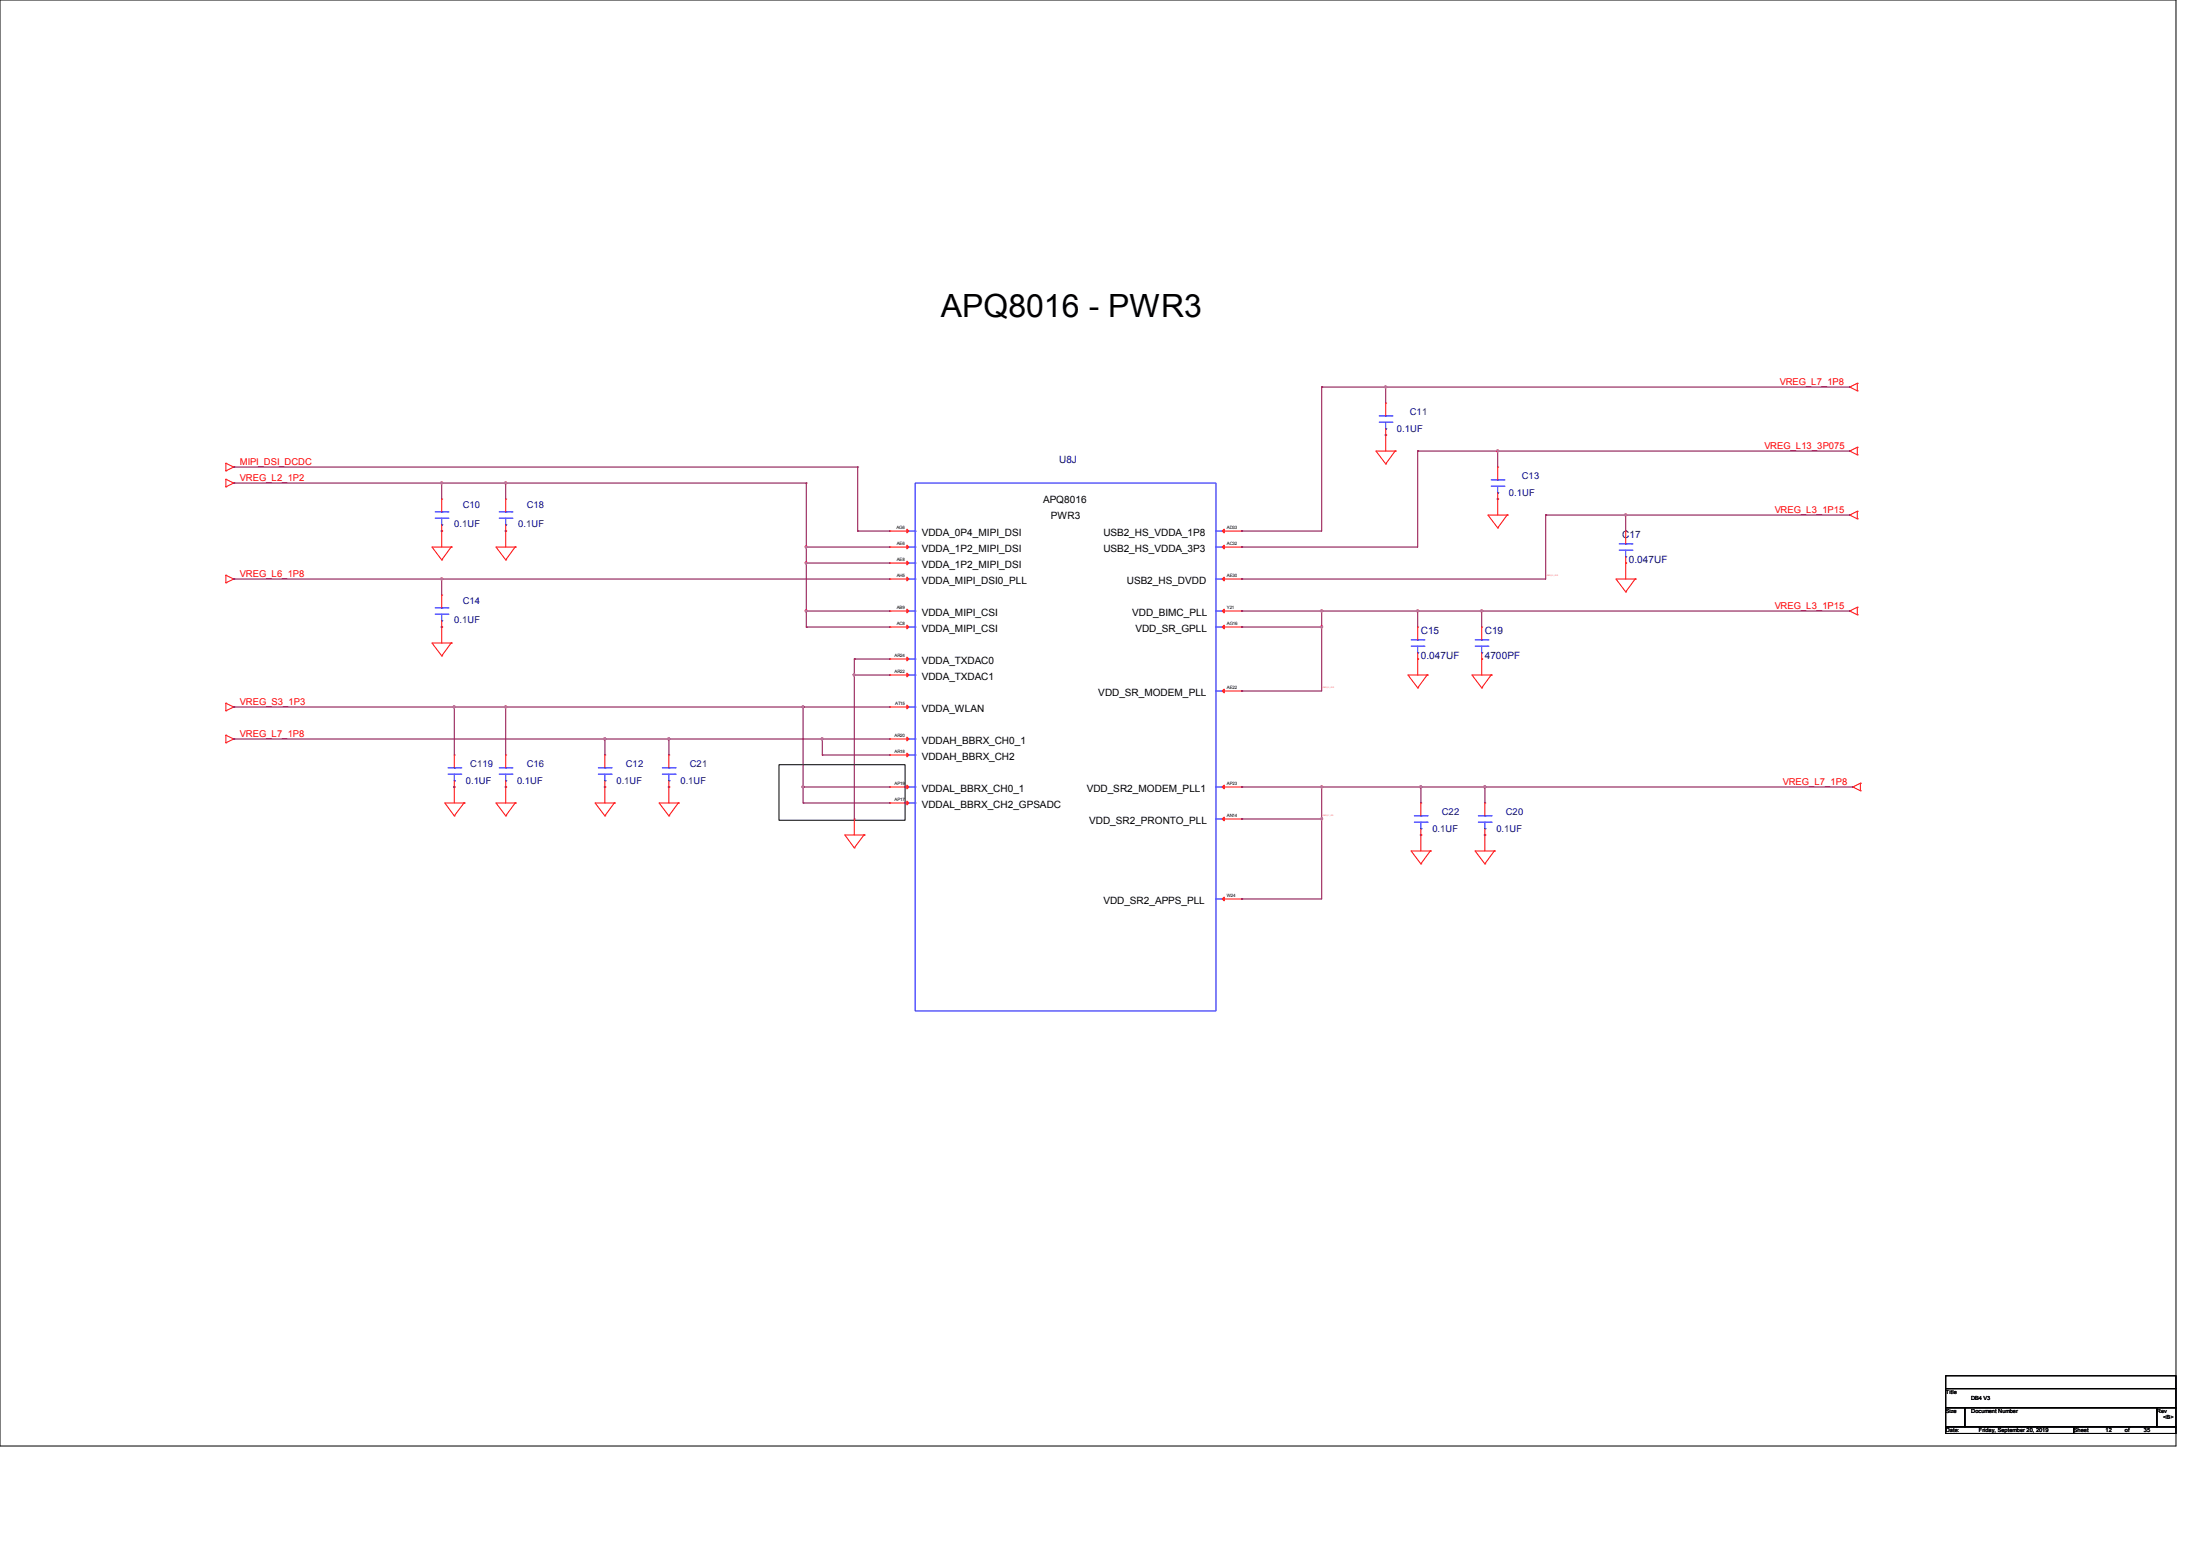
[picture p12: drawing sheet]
<svg xmlns="http://www.w3.org/2000/svg" width="297mm" height="210mm" viewBox="0 0 297 210" stroke-linecap="round" stroke-linejoin="round" font-family="sans-serif">
<path d="M0 0h293.6v195.2h-293.6zM105.1 103.2h17v7.5h-17zM262.6 185.7h31v1.7h-31zM262.6 187.4h31v2.6h-31zM262.6 190h2.5v2.6h-2.5zM262.6 192.6h17.2v.9h-17.2zM265.1 190h25.9v2.6h-25.9zM279.8 192.6h13.8v.9h-13.8zM291 190h2.6v2.6h-2.6z" fill="none" stroke="#000" stroke-width=".13"/>
<g fill="none" stroke="#f00" stroke-width=".13">
<path d="M187 58.7h.1M187 54.4h.1M187 54.4v1.7M187 57.9v3M249.6 52.2h.1M249.6 52.2l1 .5M250.6 51.7h.1M250.6 52.7h.1M250.6 51.7v1M250.6 51.7l-1 .5M30.5 77.6h.1M30.5 78.7h.1"/>
<path d="M30.5 62.5h.1M30.5 63.5h.1M30.5 64.7h.1M30.5 65.7h.1M30.5 77.6l1 .5M30.5 62.5v1M30.5 64.7v1M30.5 77.6v1.1M30.5 62.5l1 .5M30.5 64.7l1 .5M31.5 78.1h.1M31.5 63h.1"/>
<path d="M31.5 65.2h.1M31.5 78.1l-1 .6M31.5 63l-1 .5M31.5 65.2l-1 .5M59.6 71.7h.1M59.6 75.6h.1M59.6 67.4h.1M59.6 67.4v1.7M59.6 70.8v3M60.9 73.8h.1M60.9 73.8h-2.6l1.3 1.8M60.9 73.8l-1.3 1.8"/>
<path d="M68.2 71.7h.1M68.2 75.6h.1M68.2 67.4h.1M68.2 67.4v1.7M68.2 70.8v3M69.5 73.8h.1M69.5 73.8h-2.6l1.3 1.8M69.5 73.8l-1.3 1.8M120.1 76h.1M120.1 73.8h.1M120.1 71.7h.1M120.1 78.1h.1"/>
<path d="M120.1 73.8h2.5M120.1 78.1h2.5M120.1 76h2.5M120.1 71.7h2.5M164.9 73.8h2.7M164.9 78.1h2.7M164.9 71.7h2.7M167.6 73.8h.1M167.6 71.7h.1M167.6 78.1h.1M187 62.6h.1M188.3 60.9h.1"/>
<path d="M188.3 60.9h-2.6l1.3 1.7M188.3 60.9l-1.3 1.7M202.1 67.4h.1M202.1 71.2h.1M202.1 63h.1M202.1 63v1.8M202.1 66.5v3M203.4 69.5h.1M203.4 69.5h-2.6l1.3 1.7M203.4 69.5l-1.3 1.7M219.4 76h.1M219.4 79.9h.1"/>
<path d="M219.4 71.7h.1M219.4 71.7v1.7M219.4 75.1v3M220.6 78.1h.1M220.6 78.1h-2.5l1.3 1.8M220.6 78.1l-1.2 1.8M249.6 69.5h.1M249.6 60.9h.1M249.6 69.5l1 .5M249.6 60.9l1 .5M250.6 69h.1M250.6 70h.1"/>
<path d="M250.6 60.4h.1M250.6 61.4h.1M250.6 69l-1 .5M250.6 60.4v1M250.6 69v1M250.6 60.4l-1 .5M30.5 99.2h.1M30.5 94.9h.1M30.5 95.9h.1M30.5 94.9v1M30.5 99.2v1M30.5 99.2l1 .5"/>
<path d="M30.5 94.9l1 .5M31.5 99.7h.1M31.5 95.4h.1M31.5 99.7l-1 .5M31.5 95.4l-1 .5M59.6 84.6h.1M59.6 88.5h.1M59.6 80.3h.1M59.6 80.3v1.7M59.6 83.8v3M60.9 86.8h.1M60.9 86.8h-2.6l1.3 1.7"/>
<path d="M60.9 86.8l-1.3 1.7M120.1 82.5h.1M120.1 84.6h.1M120.1 88.9h.1M120.1 91.1h.1M120.1 95.4h.1M120.1 99.7h.1M120.1 91.1h2.5M120.1 82.5h2.5M120.1 84.6h2.5M120.1 88.9h2.5M120.1 95.4h2.5"/>
<path d="M120.1 99.7h2.5M164.9 82.5h2.7M164.9 84.6h2.7M164.9 93.3h2.7M167.6 93.3h.1M167.6 84.6h.1M167.6 82.5h.1M191.3 88.9h.1M191.3 92.8h.1M191.3 84.6h.1M191.3 84.6v1.8M191.3 88.1v3"/>
<path d="M192.6 91.1h.1M192.6 91.1h-2.6l1.3 1.7M192.6 91.1l-1.3 1.7M199.9 88.9h.1M199.9 92.8h.1M199.9 84.6h.1M199.9 84.6v1.8M199.9 88.1v3M201.2 91.1h.1M201.2 91.1h-2.6l1.3 1.7M201.2 91.1l-1.3 1.7M249.6 82.5h.1"/>
<path d="M249.6 82.5l1 .5M250.6 82h.1M250.6 83h.1M250.6 82v1M250.6 82l-1 .5M30.5 100.2h.1M61.3 106.2h.1M61.3 110.1h.1M61.3 101.9h.1M61.3 101.9v1.7M61.3 105.4v3M62.6 108.4h.1"/>
<path d="M62.6 108.4h-2.6l1.3 1.7M62.6 108.4l-1.3 1.7M68.2 106.2h.1M68.2 110.1h.1M68.2 101.9h.1M68.2 101.9v1.7M68.2 105.4v3M69.5 108.4h.1M69.5 108.4h-2.6l1.3 1.7M69.5 108.4l-1.3 1.7M81.6 106.2h.1M81.6 110.1h.1"/>
<path d="M81.6 101.9h.1M81.6 101.9v1.7M81.6 105.4v3M82.9 108.4h.1M82.9 108.4h-2.6l1.3 1.7M82.9 108.4l-1.3 1.7M90.3 106.2h.1M90.3 110.1h.1M90.3 101.9h.1M90.3 101.9v1.7M90.3 105.4v3M91.5 108.4h.1"/>
<path d="M91.5 108.4h-2.6l1.4 1.7M91.5 108.4l-1.2 1.7M115.3 110.5h.1M115.3 114.4h.1M115.3 110.5v2.2M116.6 112.7h.1M116.6 112.7h-2.6l1.3 1.7M116.6 112.7l-1.3 1.7M120.1 101.9h.1M120.1 108.4h.1M120.1 106.2h.1M120.1 108.4h2.5"/>
<path d="M120.1 106.2h2.5M120.1 101.9h2.5M164.9 106.2h2.7M164.9 110.5h2.7M167.6 106.2h.1M167.6 110.5h.1M191.7 112.7h.1M191.7 116.6h.1M191.7 108.4h.1M191.7 108.4v1.7M191.7 111.8v3.1M193 114.9h.1"/>
<path d="M193 114.9h-2.6l1.3 1.7M193 114.9l-1.3 1.7M200.4 112.7h.1M200.4 116.6h.1M200.4 108.4h.1M200.4 108.4v1.7M200.4 111.8v3.1M201.6 114.9h.1M201.6 114.9h-2.5l1.3 1.7M201.6 114.9l-1.2 1.7M250 106.2h.1M250 106.2l1 .5"/>
<path d="M251 105.7h.1M251 106.7h.1M251 105.7l-1 .5M251 105.7v1M164.9 121.3h2.7M167.6 121.3h.1"/>
</g>
<g fill="none" stroke="#00f" stroke-width=".13">
<path d="M186.1 57h1.7M186.1 56.1h1.7M187 56.1h.1M187 57.9h.1M187 57v.9M187.8 57h.1M187.8 56.1h.1M58.7 69.9h1.8M58.7 69.1h1.8M59.6 69.1h.1M59.6 70.8h.1M59.6 69.9v.9"/>
<path d="M60.5 69.9h.1M60.5 69.1h.1M67.4 69.9h1.7M67.4 69.1h1.7M68.2 69.1h.1M68.2 70.8h.1M68.2 69.9v.9M69.1 69.9h.1M69.1 69.1h.1M122.6 76h.9M122.6 73.8h.9M122.6 71.7h.9"/>
<path d="M122.6 78.1h.9M123.5 65.2h40.6v71.2h-40.6zM123.5 76h.1M123.5 73.8h.1M123.5 71.7h.1M123.5 78.1h.1M164.1 73.8h.8M164.1 71.7h.8M164.1 78.1h.8M164.9 73.8h.1M164.9 71.7h.1M164.9 78.1h.1"/>
<path d="M201.2 65.6h1.7M201.2 64.8h1.7M202.1 64.8h.1M202.1 66.5h.1M202.1 65.6v.9M202.9 65.6h.1M202.9 64.8h.1M218.5 74.3h1.7M218.5 73.4h1.7M219.4 73.4h.1M219.4 75.1h.1M219.4 74.3v.8"/>
<path d="M220.2 74.3h.1M220.2 73.4h.1M58.7 82.9h1.8M58.7 82h1.8M59.6 82h.1M59.6 83.8h.1M59.6 82.9v.9M60.5 82.9h.1M60.5 82h.1M122.6 82.5h.9M122.6 84.6h.9M122.6 88.9h.9"/>
<path d="M122.6 91.1h.9M122.6 95.4h.9M122.6 99.7h.9M123.5 82.5h.1M123.5 84.6h.1M123.5 88.9h.1M123.5 91.1h.1M123.5 95.4h.1M123.5 99.7h.1M164.1 82.5h.8M164.1 84.6h.8M164.1 93.3h.8"/>
<path d="M164.9 93.3h.1M164.9 84.6h.1M164.9 82.5h.1M190.4 87.2h1.8M190.4 86.4h1.8M191.3 86.4h.1M191.3 88.1h.1M191.3 87.2v.9M192.2 87.2h.1M192.2 86.4h.1M199.1 87.2h1.7M199.1 86.4h1.7"/>
<path d="M199.9 86.4h.1M199.9 88.1h.1M199.9 87.2v.9M200.8 87.2h.1M200.8 86.4h.1M60.5 104.5h1.7M60.5 103.6h1.7M61.3 103.6h.1M61.3 105.4h.1M61.3 104.5v.9M62.2 104.5h.1M62.2 103.6h.1"/>
<path d="M67.4 104.5h1.7M67.4 103.6h1.7M68.2 103.6h.1M68.2 105.4h.1M68.2 104.5v.9M69.1 104.5h.1M69.1 103.6h.1M80.7 104.5h1.8M80.7 103.6h1.8M81.6 103.6h.1M81.6 105.4h.1M81.6 104.5v.9"/>
<path d="M82.5 104.5h.1M82.5 103.6h.1M89.4 104.5h1.7M89.4 103.6h1.7M90.3 103.6h.1M90.3 105.4h.1M90.3 104.5v.9M91.1 104.5h.1M91.1 103.6h.1M122.6 106.2h.9M122.6 101.9h.9M122.6 108.4h.9"/>
<path d="M123.5 101.9h.1M123.5 108.4h.1M123.5 106.2h.1M164.1 106.2h.8M164.1 110.5h.8M164.9 106.2h.1M164.9 110.5h.1M190.8 111h1.8M190.8 110.1h1.8M191.7 110.1h.1M191.7 111.8h.1M191.7 111v.8"/>
<path d="M192.6 111h.1M192.6 110.1h.1M199.5 111h1.7M199.5 110.1h1.7M200.4 110.1h.1M200.4 111.8h.1M200.4 111v.8M201.2 111h.1M201.2 110.1h.1M164.1 121.3h.8M164.9 121.3h.1"/>
</g>
<g fill="#f00" stroke="#f00" stroke-width=".13">
<path d="M164.9 106.2l.3-.2v.5z"/>
<path d="M122.4 82.2l.2 .3-.2 .2z"/>
<path d="M122.4 75.7l.2 .3-.2 .2z"/>
<path d="M122.4 73.6l.2 .2-.2 .3z"/>
<path d="M122.4 71.4l.2 .3-.2 .2z"/>
<path d="M165.2 110.3v.5l-.3-.3z"/>
<path d="M122.4 84.4l.2 .2-.2 .3z"/>
<path d="M165.2 121.1v.5l-.3-.3z"/>
<path d="M164.9 93.3l.3-.3v.5z"/>
<path d="M164.9 84.6l.3-.2v.5z"/>
<path d="M164.9 82.5l.3-.3v.5z"/>
<path d="M122.4 77.9l.2 .2-.2 .3z"/>
<path d="M164.9 73.8l.3-.2v.5z"/>
<path d="M164.9 71.7l.3-.3v.5z"/>
<path d="M165.2 77.9v.5l-.3-.3z"/>
<path d="M122.4 88.7l.2 .2-.2 .3z"/>
<path d="M122.4 90.8l.2 .3-.2 .3z"/>
<path d="M122.4 95.2l.2 .2-.2 .3z"/>
<path d="M122.4 99.5l.2 .2-.2 .3z"/>
<path d="M122.4 101.6l.2 .3-.2 .3z"/>
<path d="M122.4 108.1l.2 .3-.2 .2z"/>
<path d="M122.4 106l.2 .2-.2 .3z"/>
</g>
<g fill="none" stroke="#800040" stroke-width=".13">
<path d="M178.4 52.2h.1M178.4 52.2v19.5h-10.8M178.4 52.2h71.2M186.9 58.7h.1M187 52.2h.1M187 52.2v2.2M31.5 63h.1M31.5 65.2h.1M31.5 78.1h.1M31.5 63h84.2M31.5 65.2h77.3M31.5 78.1h88.6"/>
<path d="M59.5 71.7h.1M59.6 65.2h.1M59.6 78.1h.1M59.6 65.2v2.2M59.6 78.1v2.2M68.2 71.7h.1M68.2 65.2h.1M68.2 65.2v2.2M108.8 76h.1M108.8 73.8h.1M108.8 65.2h.1M108.8 65.2v19.4"/>
<path d="M108.8 76h11.3M108.8 73.8h11.3M115.7 63h.1M115.7 71.7h.1M115.7 63v8.7M115.7 71.7h4.4M167.6 71.7h.1M167.6 73.8h.1M167.6 78.1h.1M191.3 60.9h.1M191.3 60.9v12.9h-23.7M191.3 60.9h58.3"/>
<path d="M202 67.4h.1M202.1 60.9h.1M202.1 60.9v2.1M208.6 69.5h.1M208.6 69.5v8.6h-41M208.6 69.5h41M219.4 69.5h.1M219.4 69.5v2.2M31.5 95.4h.1M31.5 99.7h.1M31.5 95.4h88.6M31.5 99.7h88.6"/>
<path d="M59.5 84.6h.1M61.3 95.4h.1M61.3 95.4v6.5M68.2 95.4h.1M68.2 95.4v6.5M81.6 99.7h.1M81.6 99.7v2.2M90.3 99.7h.1M90.3 99.7v2.2M108.4 95.4h.1M108.4 95.4v13M108.8 82.5h.1"/>
<path d="M108.8 84.6h.1M108.8 82.5h11.3M108.8 84.6h11.3M111 99.7h.1M111 99.7v2.2M115.3 91.1h.1M115.3 88.9h.1M115.3 91.1h4.8M115.3 88.9v21.6M115.3 88.9h4.8M167.6 93.3h.1M167.6 84.6h.1"/>
<path d="M167.6 82.5h.1M167.6 82.5h82M167.6 84.6h10.8M178.4 84.6h.1M178.4 82.5h.1M178.4 82.5v10.8h-10.8M191.3 82.5h.1M191.3 82.5v2.1M199.9 82.5h.1M199.9 82.5v2.1M61.2 106.2h.1M68.2 106.2h.1"/>
<path d="M81.5 106.2h.1M90.2 106.2h.1M108.4 108.4h.1M108.4 106.2h.1M108.4 108.4h11.7M108.4 106.2h11.7M111 101.9h.1M111 101.9h9.1M167.6 110.5h.1M167.6 106.2h.1M167.6 106.2h82.4M167.6 110.5h10.8"/>
<path d="M178.4 106.2h.1M178.4 110.5h.1M178.4 106.2v15.1h-10.8M191.6 112.7h.1M191.7 106.2h.1M191.7 106.2v2.2M200.3 112.7h.1M200.4 106.2h.1M200.4 106.2v2.2M167.6 121.3h.1"/>
</g>
<g fill="#f0f" stroke="#f0f" stroke-width=".13">
<circle cx="108.8" cy="82.4" r=".15"/>
<circle cx="108.8" cy="76" r=".15"/>
<circle cx="108.8" cy="73.8" r=".15"/>
<circle cx="68.2" cy="65.2" r=".15"/>
<circle cx="59.6" cy="65.2" r=".15"/>
<circle cx="108.4" cy="106.2" r=".15"/>
<circle cx="108.4" cy="95.4" r=".15"/>
<circle cx="68.2" cy="95.4" r=".15"/>
<circle cx="61.3" cy="95.4" r=".15"/>
<circle cx="81.6" cy="99.7" r=".15"/>
<circle cx="110.9" cy="99.7" r=".15"/>
<circle cx="90.2" cy="99.7" r=".15"/>
<circle cx="187" cy="52.2" r=".15"/>
<circle cx="191.7" cy="106.2" r=".15"/>
<circle cx="178.3" cy="106.2" r=".15"/>
<circle cx="200.3" cy="106.2" r=".15"/>
<circle cx="178.3" cy="110.5" r=".15"/>
<circle cx="202.1" cy="60.9" r=".15"/>
<circle cx="59.6" cy="78.1" r=".15"/>
<circle cx="178.3" cy="84.6" r=".15"/>
<circle cx="191.3" cy="82.4" r=".15"/>
<circle cx="178.3" cy="82.4" r=".15"/>
<circle cx="199.9" cy="82.4" r=".15"/>
<circle cx="219.4" cy="69.5" r=".15"/>
<circle cx="115.3" cy="91.1" r=".15"/>
</g>
<text font-size="4.3" x="127" y="42.8">APQ8016 - PWR3</text>
<g font-size="1.4" fill="#000080">
<text x="142.9" y="62.4">U8J</text>
<text x="218.9" y="72.6">C17</text>
<text x="219.8" y="76">0.047UF</text>
<text x="191.7" y="85.5">C15</text>
<text x="191.7" y="89">0.047UF</text>
<text x="200.4" y="85.5">C19</text>
<text x="200.4" y="89">4700PF</text>
</g>
<g font-size="1.4">
<text x="140.8" y="67.8">APQ8016</text>
<text x="141.8" y="70">PWR3</text>
<text x="124.4" y="76.7">VDDA_1P2_MIPI_DSI</text>
<text x="124.4" y="74.5">VDDA_1P2_MIPI_DSI</text>
<text x="124.4" y="72.4">VDDA_0P4_MIPI_DSI</text>
<text x="148.9" y="74.5">USB2_HS_VDDA_3P3</text>
<text x="148.9" y="72.4">USB2_HS_VDDA_1P8</text>
<text x="124.4" y="83.2">VDDA_MIPI_CSI</text>
<text x="124.4" y="78.9">VDDA_MIPI_DSI0_PLL</text>
<text x="152.1" y="78.9">USB2_HS_DVDD</text>
<text x="152.8" y="83.2">VDD_BIMC_PLL</text>
<text x="124.4" y="85.3">VDDA_MIPI_CSI</text>
<text x="124.4" y="89.7">VDDA_TXDAC0</text>
<text x="153.2" y="85.3">VDD_SR_GPLL</text>
<text x="124.4" y="91.8">VDDA_TXDAC1</text>
<text x="148.2" y="94">VDD_SR_MODEM_PLL</text>
<text x="124.4" y="96.1">VDDA_WLAN</text>
<text x="124.4" y="100.5">VDDAH_BBRX_CH0_1</text>
<text x="124.4" y="102.6">VDDAH_BBRX_CH2</text>
<text x="124.4" y="106.9">VDDAL_BBRX_CH0_1</text>
<text x="146.6" y="106.9">VDD_SR2_MODEM_PLL1</text>
<text x="124.4" y="109">VDDAL_BBRX_CH2_GPSADC</text>
<text x="147" y="111.2">VDD_SR2_PRONTO_PLL</text>
<text x="148.9" y="122">VDD_SR2_APPS_PLL</text>
</g>
<g font-size="1.3" fill="#f00">
<text x="240.2" y="52">VREG_L7_1P8</text>
<text x="32.4" y="62.8">MIPI_DSI_DCDC</text>
<text x="32.4" y="64.9">VREG_L2_1P2</text>
<text x="238.1" y="60.6">VREG_L13_3P075</text>
<text x="239.5" y="69.3">VREG_L3_1P15</text>
<text x="32.4" y="77.9">VREG_L6_1P8</text>
<text x="239.5" y="82.2">VREG_L3_1P15</text>
<text x="32.4" y="95.2">VREG_S3_1P3</text>
<text x="32.4" y="99.5">VREG_L7_1P8</text>
<text x="240.6" y="106">VREG_L7_1P8</text>
</g>
<g font-size="1.3" fill="#000080">
<text x="188.5" y="58.3">0.1UF</text>
<text x="190.2" y="56">C11</text>
<text x="205.4" y="64.6">C13</text>
<text x="61.3" y="71.1">0.1UF</text>
<text x="62.4" y="68.5">C10</text>
<text x="69.9" y="71.1">0.1UF</text>
<text x="71.1" y="68.5">C18</text>
<text x="203.6" y="67">0.1UF</text>
<text x="62.4" y="81.5">C14</text>
<text x="61.3" y="84.1">0.1UF</text>
<text x="62.9" y="105.8">0.1UF</text>
<text x="63.5" y="103.5">C119</text>
<text x="69.8" y="105.8">0.1UF</text>
<text x="71.1" y="103.5">C16</text>
<text x="83.2" y="105.8">0.1UF</text>
<text x="84.5" y="103.5">C12</text>
<text x="91.8" y="105.8">0.1UF</text>
<text x="93.1" y="103.5">C21</text>
<text x="193.3" y="112.3">0.1UF</text>
<text x="194.6" y="110">C22</text>
<text x="201.9" y="112.3">0.1UF</text>
<text x="203.2" y="110">C20</text>
</g>
<g font-size=".8">
<text x="262.6" y="188.1">Title</text>
<text x="262.6" y="190.7">Size</text>
<text x="266" y="189">DB4 V3</text>
<text x="266" y="190.7">Document Number</text>
<text x="291.1" y="190.7">Rev</text>
<text x="291.9" y="191.6">&lt;B&gt;</text>
<text x="262.6" y="193.3">Date:</text>
<text x="267" y="193.3">Friday, September 20, 2019</text>
<text x="279.8" y="193.3">Sheet</text>
<text x="284.1" y="193.3">12</text>
<text x="286.7" y="193.3">of</text>
<text x="289.3" y="193.3">35</text>
</g>
<g font-size=".6">
<text x="121" y="71.4">AG6</text>
<text x="165.6" y="71.4">AD33</text>
<text x="121" y="75.7">AE8</text>
<text x="121" y="73.6">AE6</text>
<text x="121" y="77.9">AH5</text>
<text x="165.6" y="73.6">AC32</text>
<text x="165.6" y="77.9">AE30</text>
<text x="121" y="82.2">AB9</text>
<text x="165.6" y="82.2">Y21</text>
<text x="120.7" y="88.7">AR24</text>
<text x="121" y="84.4">AC8</text>
<text x="165.6" y="84.4">AG16</text>
<text x="120.7" y="90.9">AR22</text>
<text x="120.8" y="95.2">AT15</text>
<text x="165.6" y="93">AE22</text>
<text x="120.7" y="99.5">AR20</text>
<text x="120.7" y="101.7">AR18</text>
<text x="120.7" y="106">AP19</text>
<text x="165.6" y="106">AP23</text>
<text x="120.7" y="108.1">AP17</text>
<text x="165.6" y="110.3">AN14</text>
<text x="165.6" y="121.1">W24</text>
</g>
<g font-size=".3" fill="#f00">
<text x="208.7" y="77.8">VREG_L3_1P15</text>
<text x="178.5" y="92.9">VREG_L3_1P15</text>
<text x="178.5" y="110.2">VREG_L7_1P8</text>
</g>
</svg>
